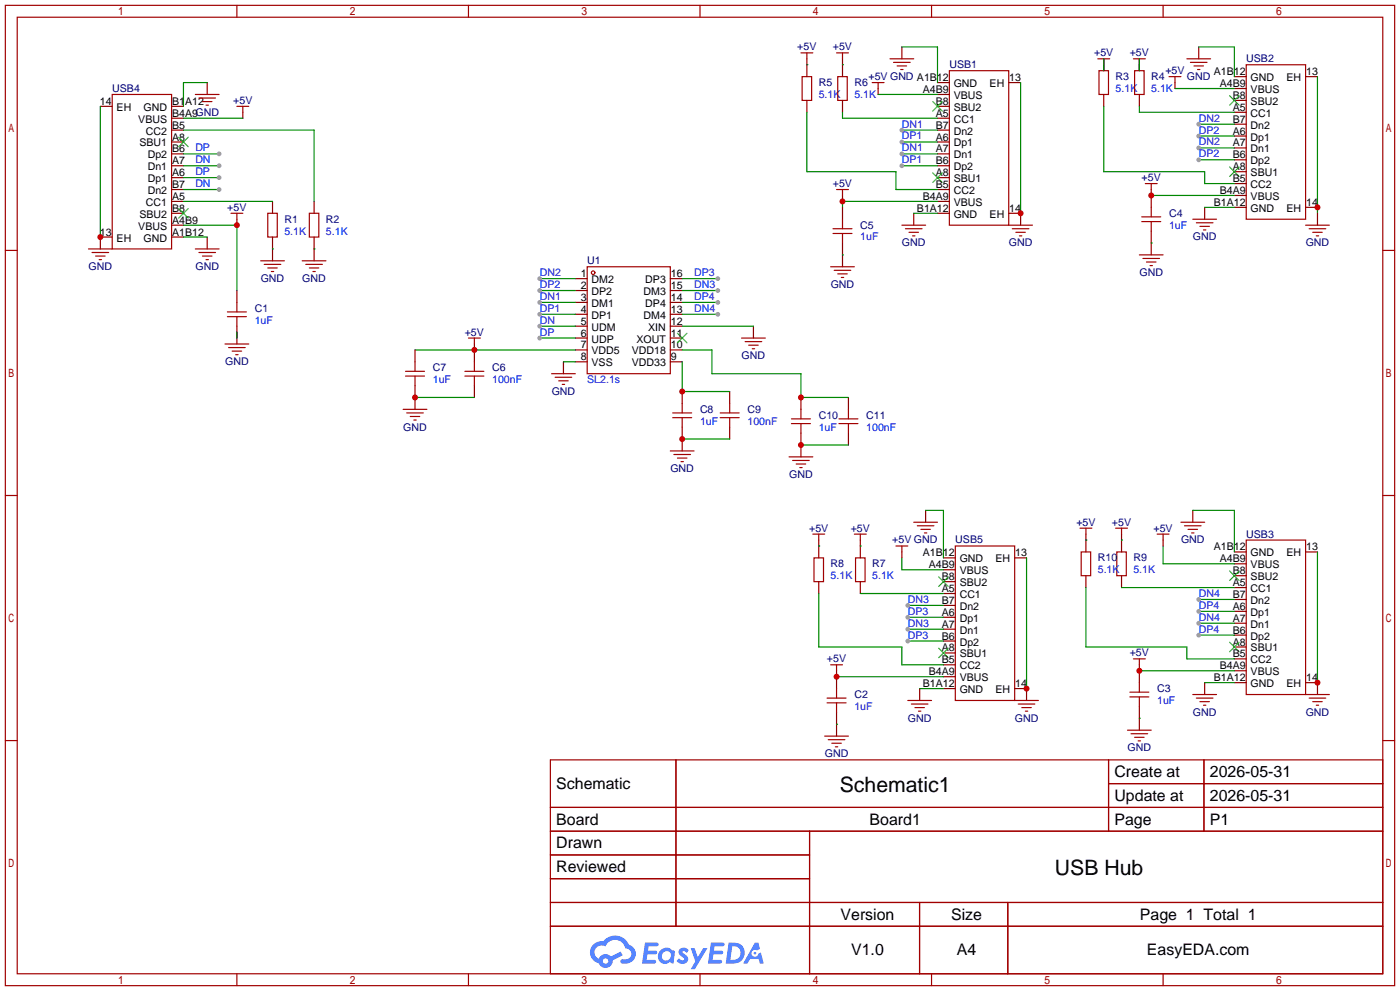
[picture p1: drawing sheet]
<svg xmlns="http://www.w3.org/2000/svg" width="299mm" height="212mm" viewBox="0 0 299 212" stroke-linecap="round" stroke-linejoin="round" font-family="sans-serif">
<g fill="none" stroke="#a10000" stroke-width=".25">
<path d="M1.1 1.1h297.2v209.6h-297.2zM3.7 3.7h292.1v204.5h-292.1zM50.7 1.1v2.6M100.2 1.1v2.6M149.7 1.1v2.6M199.3 1.1v2.6M248.8 1.1v2.6M1.1 53.5h2.6M295.8 53.5h2.5M1.1 105.9h2.6M295.8 105.9h2.5M1.1 158.3h2.6"/>
<path d="M295.8 158.3h2.5M117.7 162.4h178.1v45.8h-178.1zM117.7 172.6h178.1M117.7 177.7h178.1M144.6 162.4v35.6M173.2 177.7v30.5M237.1 162.4v15.3M237.1 167.5h58.7M257.5 162.4v15.3M117.7 182.8h55.5M117.7 192.9h178.1M117.7 187.8h55.5"/>
<path d="M117.7 198h178.1M196.7 192.9v15.3M215.6 192.9v15.3M50.7 208.2v2.5M100.2 208.2v2.5M149.7 208.2v2.5M199.3 208.2v2.5M248.8 208.2v2.5"/>
</g>
<g fill="#5487ff">
<path d="M145.5 202.8a1.3 1.3 0 0 1 1.8 .3l-.4 .6a.54 .54 0 0 0-.9-.2l.1 .2a1.28 1.28 0 0 1 .8 2 1.53 1.53 0 0 1-2.2-.3l.5-.6 .8 .5a.31 .31 0 0 0 .4-.3 .31 .31 0 0 0-.3-.3 1.12 1.12 0 0 1-.6-1.9z"/>
<path d="M147.7 202.7h.9l.7 1.9 1.1-1.9h.9l-2.7 4.5h-.9l1-1.7z"/>
<path d="M138 201.5h1.6a1.31 1.31 0 0 1 1.2 .2 .4 .4 0 0 1-.3 .6h-1.8l-.1 .9h1.6a.4 .4 0 0 1 .4 .4 .4 .4 0 0 1-.4 .4h-1.7l-.2 1.2h1.4a.46 .46 0 0 1 .5 .1 .46 .46 0 0 1 .1 .5l-.3 .2h-2.7z"/>
<path d="M152.1 201.5h1.6a1.32 1.32 0 0 1 1.3 .2 .39 .39 0 0 1-.4 .6h-1.7l-.2 .9h1.7a.4 .4 0 0 1 .3 .4 .4 .4 0 0 1-.4 .4h-1.7l-.2 1.2h1.4a.46 .46 0 0 1 .5 .1 .46 .46 0 0 1 .1 .5l-.3 .2h-2.7z"/>
<path d="M161.5 201.5h.7l.4 1.3-.7 .4a.75 .75 0 0 0-1.1 .3 .75 .75 0 0 0 .5 1 .75 .75 0 0 0 .9-.6l.6-.3 .6 2.4h-.9l-.2-1h-1.9l-.5 1h-.9z"/>
<path d="M155.9 201.5l-.7 4.5h1.5a2.27 2.27 0 0 0 2.6-2.3 2.27 2.27 0 0 0-2.7-2.2zM156.6 202.3a1.5 1.5 0 0 1 1.8 1.5 1.5 1.5 0 0 1-1.9 1.4h-.3z"/>
<path d="M141.3 203.1a1.6 1.6 0 0 0-.3 2.3 1.6 1.6 0 0 0 2.3 .2l.8 .4 .3-2.5-.2-.3h-.4a1.58 1.58 0 0 0-2.5-.1zM141.9 203.6a.98 .98 0 0 1 1.6 .5 .98 .98 0 0 1-1.1 1.2 .94 .94 0 0 1-.8-.6 .94 .94 0 0 1 .3-1.1z"/>
<path d="M126.9 201.9a2.37 2.37 0 0 0 1.2 4 1.54 1.54 0 0 0 1.7 1 1.54 1.54 0 0 0 1.3-1.6l2.1-1.1-.5-.8-2 1.1a1.57 1.57 0 0 0-2.6 .4 1.5 1.5 0 0 1-.8-2.1 1.5 1.5 0 0 1 2.2-.5 2.23 2.23 0 0 1 2.3-1.4 2.23 2.23 0 0 1 2 1.8 1.16 1.16 0 0 1 1.2 1.1 1.16 1.16 0 0 1-1 1.3h-.7a.47 .47 0 0 0-.6 .3 .47 .47 0 0 0 .4 .6 2.17 2.17 0 0 0 2.5-1 2.17 2.17 0 0 0-.3-2.7l-.8-.4a3.2 3.2 0 0 0-5.4-.7l-1.2 .1zM129 205.4a.58 .58 0 0 1 1.1 0 .58 .58 0 0 1-1.1 0z"/>
<circle cx="161.5" cy="203.8" r=".28"/>
</g>
<g fill="none" stroke="#a10000" stroke-width=".25">
<path d="M203.1 15.1h12.7v33h-12.7zM266.6 13.8h12.7v33.1h-12.7zM24 20.2h12.7v33h-12.7zM50.7 22.7h2.5M51.9 22.7v1.3M49.4 45.6h2.5M50.7 45.6v1.3M125.6 57h17.8v22.9h-17.8zM204.3 116.7h12.7v33h-12.7zM266.6 115.4h12.7v33.1h-12.7z"/>
<circle cx="126.9" cy="58.3" r=".38"/>
</g>
<g fill="none" stroke="#870000" stroke-width=".25">
<path d="M200.5 17.7h2.6M215.8 17.7h2.5M264 16.4h2.6M264 18.9h2.6M279.3 16.4h2.5M21.5 22.7h2.5M36.7 22.7h2.5M36.7 25.3h2.5M36.7 27.8h2.5M36.7 30.4h2.5M36.7 32.9h2.5M36.7 35.4h2.5"/>
<path d="M36.7 38h2.5M51.9 24v1.3M200.5 20.2h2.6M200.5 22.7h2.6M200.5 25.3h2.6M200.5 27.8h2.6M200.5 30.4h2.6M200.5 32.9h2.6M200.5 35.4h2.6M200.5 38h2.6M264 21.5h2.6M264 24h2.6"/>
<path d="M264 26.5h2.6M264 29.1h2.6M264 31.6h2.6M264 34.2h2.6M264 36.7h2.6M264 39.2h2.6M21.5 50.7h2.5M36.7 40.5h2.5M36.7 43.1h2.5M36.7 45.6h2.5M36.7 50.7h2.5M36.7 48.1h2.5"/>
<path d="M50.7 46.9v1.2M123.1 59.6h2.5M143.4 59.6h2.5M200.5 40.5h2.6M200.5 43.1h2.6M200.5 45.6h2.6M215.8 45.6h2.5M264 41.8h2.6M264 44.3h2.6M279.3 44.3h2.5M123.1 62.1h2.5M123.1 64.6h2.5"/>
<path d="M123.1 67.2h2.5M123.1 69.7h2.5M123.1 72.3h2.5M123.1 74.8h2.5M123.1 77.3h2.5M143.4 62.1h2.5M143.4 64.6h2.5M143.4 67.2h2.5M143.4 69.7h2.5M143.4 72.3h2.5M143.4 74.8h2.5M143.4 77.3h2.5"/>
<path d="M201.8 119.3h2.5M217 119.3h2.6M264 118h2.6M279.3 118h2.5M201.8 121.8h2.5M201.8 124.3h2.5M201.8 126.9h2.5M201.8 129.4h2.5M201.8 132h2.5M201.8 134.5h2.5M201.8 137h2.5M201.8 139.6h2.5"/>
<path d="M264 120.5h2.6M264 123.1h2.6M264 125.6h2.6M264 128.1h2.6M264 130.7h2.6M264 133.2h2.6M264 135.8h2.6M264 138.3h2.6M201.8 142.1h2.5M201.8 144.7h2.5M201.8 147.2h2.5M217 147.2h2.6"/>
<path d="M264 140.8h2.6M264 143.4h2.6M264 145.9h2.6M279.3 145.9h2.5"/>
</g>
<g fill="none" stroke="#3c3" stroke-width=".25">
<path d="M38.2 29.3l2.1 2.1M40.3 29.3l-2.1 2.1M199.5 21.7l2 2M199.5 37l2 2M201.5 21.7l-2 2M201.5 37l-2 2M263 20.4l2 2.1M263 35.7l2 2M265 20.4l-2 2.1M265 35.7l-2 2M38.2 44.6l2.1 2M40.3 44.6l-2.1 2"/>
<path d="M144.9 71.2l2 2.1M146.9 71.2l-2 2.1M200.8 123.3l2 2M200.8 138.6l2 2M202.8 123.3l-2 2M202.8 138.6l-2 2M263 122l2 2.1M263 137.3l2 2M265 122l-2 2.1M265 137.3l-2 2"/>
</g>
<path d="M39.2 25.3h12.7M39.2 48.1h11.5v14" fill="none" stroke="#008700" stroke-width=".25"/>
<circle cx="50.7" cy="48.1" r=".63" fill="#c00"/>
<path d="M44.3 17.7v2.5M21.5 50.7v2.5M44.3 50.7v2.5" fill="none" stroke="#870000" stroke-width=".25"/>
<path d="M41.8 20.2h5.1M42.5 21h3.6M43.3 21.7h2M44.1 22.5h.5M41.8 53.2h5.1M42.5 54h3.6M43.3 54.7h2M44.1 55.5h.5" fill="none" stroke="#a10000" stroke-width=".25"/>
<path d="M44.3 17.7h-5.1v5M21.5 22.7v28M39.2 50.7h5.1" fill="none" stroke="#008700" stroke-width=".25"/>
<circle cx="21.5" cy="50.7" r=".63" fill="#c00"/>
<g fill="none" stroke="#a10000" stroke-width=".25">
<path d="M18.9 53.2h5.1M19.7 54h3.5M20.4 54.7h2.1M21.2 55.5h.5M55.8 55.8h5M56.5 56.5h3.6M57.3 45.6h2v5.1h-2zM57.3 57.3h2M58 58h.5M64.6 55.8h5.1M65.4 56.5h3.6M66.2 45.6h2v5.1h-2z"/>
<path d="M66.2 57.3h2M66.9 58h.5"/>
</g>
<path d="M58.3 43.1v2.5M58.3 50.7v5.1M67.2 43.1v2.5M67.2 50.7v5.1" fill="none" stroke="#870000" stroke-width=".25"/>
<path d="M39.2 27.8h28v15.3M39.2 32.9h7.7M39.2 43.1h19.1M58.3 53.2h.1M67.2 53.2h.1" fill="none" stroke="#008700" stroke-width=".25"/>
<circle cx="46.9" cy="32.9" r=".51" fill="#999"/>
<path d="M39.2 35.4h7.7" fill="none" stroke="#008700" stroke-width=".25"/>
<circle cx="46.9" cy="35.4" r=".51" fill="#999"/>
<path d="M39.2 38h7.7" fill="none" stroke="#008700" stroke-width=".25"/>
<circle cx="46.9" cy="38" r=".51" fill="#999"/>
<path d="M39.2 40.5h7.7" fill="none" stroke="#008700" stroke-width=".25"/>
<circle cx="46.9" cy="40.5" r=".51" fill="#999"/>
<path d="M101.5 73.5v1.3M120.5 77.3v2.6M161.2 69.7v2.6" fill="none" stroke="#870000" stroke-width=".25"/>
<path d="M100.2 72.3h2.5M101.5 72.3v1.2M118 79.9h5.1M158.6 72.3h5.1M159.4 73h3.5M160.1 73.8h2.1M160.9 74.5h.5M118.7 80.6h3.6M119.5 81.4h2M120.3 82.2h.5" fill="none" stroke="#a10000" stroke-width=".25"/>
<path d="M88.8 74.8h34.3M115.4 72.3h7.7M120.5 77.3h2.6M145.9 69.7h15.3" fill="none" stroke="#008700" stroke-width=".25"/>
<circle cx="115.4" cy="72.3" r=".51" fill="#999"/>
<path d="M115.4 69.7h7.7" fill="none" stroke="#008700" stroke-width=".25"/>
<circle cx="115.4" cy="69.7" r=".51" fill="#999"/>
<path d="M115.4 59.6h7.7" fill="none" stroke="#008700" stroke-width=".25"/>
<circle cx="115.4" cy="59.6" r=".51" fill="#999"/>
<path d="M115.4 62.1h7.7" fill="none" stroke="#008700" stroke-width=".25"/>
<circle cx="115.4" cy="62.1" r=".51" fill="#999"/>
<path d="M115.4 64.6h7.7" fill="none" stroke="#008700" stroke-width=".25"/>
<circle cx="115.4" cy="64.6" r=".51" fill="#999"/>
<path d="M115.4 67.2h7.7" fill="none" stroke="#008700" stroke-width=".25"/>
<circle cx="115.4" cy="67.2" r=".51" fill="#999"/>
<path d="M145.9 59.6h7.6" fill="none" stroke="#008700" stroke-width=".25"/>
<circle cx="153.5" cy="59.6" r=".51" fill="#999"/>
<path d="M145.9 62.1h7.6" fill="none" stroke="#008700" stroke-width=".25"/>
<circle cx="153.5" cy="62.1" r=".51" fill="#999"/>
<path d="M145.9 64.6h7.6" fill="none" stroke="#008700" stroke-width=".25"/>
<circle cx="153.5" cy="64.6" r=".51" fill="#999"/>
<path d="M145.9 67.2h7.6" fill="none" stroke="#008700" stroke-width=".25"/>
<circle cx="153.5" cy="67.2" r=".51" fill="#999"/>
<path d="M192.9 30.4h7.6" fill="none" stroke="#008700" stroke-width=".25"/>
<circle cx="192.9" cy="30.4" r=".51" fill="#999"/>
<path d="M192.9 27.8h7.6" fill="none" stroke="#008700" stroke-width=".25"/>
<circle cx="192.9" cy="27.8" r=".51" fill="#999"/>
<path d="M192.9 35.4h7.6" fill="none" stroke="#008700" stroke-width=".25"/>
<circle cx="192.9" cy="35.4" r=".51" fill="#999"/>
<path d="M192.9 32.9h7.6" fill="none" stroke="#008700" stroke-width=".25"/>
<circle cx="192.9" cy="32.9" r=".51" fill="#999"/>
<path d="M256.4 26.5h7.6" fill="none" stroke="#008700" stroke-width=".25"/>
<circle cx="256.4" cy="26.5" r=".51" fill="#999"/>
<path d="M256.4 29.1h7.6" fill="none" stroke="#008700" stroke-width=".25"/>
<circle cx="256.4" cy="29.1" r=".51" fill="#999"/>
<path d="M256.4 31.6h7.6" fill="none" stroke="#008700" stroke-width=".25"/>
<circle cx="256.4" cy="31.6" r=".51" fill="#999"/>
<path d="M256.4 34.2h7.6" fill="none" stroke="#008700" stroke-width=".25"/>
<circle cx="256.4" cy="34.2" r=".51" fill="#999"/>
<path d="M256.4 135.8h7.6" fill="none" stroke="#008700" stroke-width=".25"/>
<circle cx="256.4" cy="135.8" r=".51" fill="#999"/>
<path d="M256.4 133.2h7.6" fill="none" stroke="#008700" stroke-width=".25"/>
<circle cx="256.4" cy="133.2" r=".51" fill="#999"/>
<path d="M256.4 130.7h7.6" fill="none" stroke="#008700" stroke-width=".25"/>
<circle cx="256.4" cy="130.7" r=".51" fill="#999"/>
<path d="M256.4 128.1h7.6" fill="none" stroke="#008700" stroke-width=".25"/>
<circle cx="256.4" cy="128.1" r=".51" fill="#999"/>
<path d="M194.2 137h7.6" fill="none" stroke="#008700" stroke-width=".25"/>
<circle cx="194.2" cy="137" r=".51" fill="#999"/>
<path d="M194.2 134.5h7.6" fill="none" stroke="#008700" stroke-width=".25"/>
<circle cx="194.2" cy="134.5" r=".51" fill="#999"/>
<path d="M194.2 132h7.6" fill="none" stroke="#008700" stroke-width=".25"/>
<circle cx="194.2" cy="132" r=".51" fill="#999"/>
<path d="M194.2 129.4h7.6" fill="none" stroke="#008700" stroke-width=".25"/>
<circle cx="194.2" cy="129.4" r=".51" fill="#999"/>
<path d="M187.8 18.9v1.3M192.9 10v2.6M251.3 17.7v1.2M256.4 10v2.6" fill="none" stroke="#870000" stroke-width=".25"/>
<path d="M186.6 17.7h2.5M187.8 17.7v1.2M190.4 12.6h5.1M191.1 13.3h3.6M191.9 14.1h2M192.7 14.9h.5M250.1 16.4h2.5M251.3 16.4v1.3M253.9 12.6h5.1M254.6 13.3h3.6M255.4 14.1h2M256.2 14.9h.5" fill="none" stroke="#a10000" stroke-width=".25"/>
<path d="M192.9 10h7.6v7.7M218.3 17.7v27.9M251.3 18.9h12.7M256.4 10h7.6v6.4M281.8 16.4v29.2M187.8 20.2h12.7" fill="none" stroke="#008700" stroke-width=".25"/>
<circle cx="281.8" cy="44.3" r=".63" fill="#c00"/>
<path d="M218.3 45.6v2.5M281.8 45.6v2.5" fill="none" stroke="#870000" stroke-width=".25"/>
<path d="M279.3 48.1h5.1M280 48.9h3.6M280.8 49.7h2M281.6 50.4h.5" fill="none" stroke="#a10000" stroke-width=".25"/>
<circle cx="218.3" cy="45.6" r=".63" fill="#c00"/>
<g fill="none" stroke="#a10000" stroke-width=".25">
<path d="M245 39.2h2.5M246.3 39.2v1.3M178.9 40.5h2.6M180.2 40.5v1.3M192.9 48.1h5.1M193.7 48.9h3.5M194.4 49.7h2.1M195.2 50.4h.5M215.8 48.1h5.1M216.5 48.9h3.6M217.3 49.7h2M218.1 50.4h.5"/>
<path d="M255.1 46.9h5.1M255.9 47.6h3.6M256.7 48.4h2M257.4 49.1h.5"/>
</g>
<path d="M180.2 41.8v1.3M195.5 45.6v2.5M246.3 40.5v1.3M257.7 44.3v2.6" fill="none" stroke="#870000" stroke-width=".25"/>
<path d="M195.5 45.6h5M200.5 43.1h-20.3v1.2M246.3 41.8h17.7M257.7 44.3h6.3" fill="none" stroke="#008700" stroke-width=".25"/>
<circle cx="180.2" cy="43.1" r=".63" fill="#c00"/>
<g fill="none" stroke="#a10000" stroke-width=".25">
<path d="M171.3 11.3h2.6M171.6 16.4h2v5.1h-2zM172.6 11.3v1.3M178.9 11.3h2.6M179.2 16.4h2v5.1h-2zM180.2 11.3v1.3M234.8 12.6h2.6M235.1 15.1h2v5.1h-2zM236.1 12.6v1.2M242.4 12.6h2.6M242.7 15.1h2v5.1h-2zM243.7 12.6v1.2"/>
<path d="M173.9 114.2h2.5M174.1 119.3h2v5h-2zM175.1 114.2v1.2M182.8 114.2h2.5M183 119.3h2v5h-2zM184 114.2v1.2"/>
</g>
<g fill="none" stroke="#870000" stroke-width=".25">
<path d="M172.6 12.6v3.8M180.2 12.6v3.8M236.1 12.6v2.5M243.7 12.6v2.5M172.6 21.5v2.5M180.2 21.5v2.5M236.1 20.2v2.5M243.7 20.2v2.5M175.1 115.4v3.9M184 115.4v3.9M175.1 124.3v2.6M184 124.3v2.6"/>
<path d="M281.8 145.9v2.6"/>
</g>
<path d="M172.6 13.8h.1M180.2 13.8h.1M236.1 12.6v2.5M243.7 12.6v2.5M172.6 24v12.7h19v3.8h8.9M180.2 24v1.3h20.3M236.1 22.7v14h21.6v2.5h6.3M243.7 22.7v1.3h20.3M219.6 119.3v27.9M281.8 118v27.9" fill="none" stroke="#008700" stroke-width=".25"/>
<circle cx="281.8" cy="145.9" r=".63" fill="#c00"/>
<path d="M279.3 148.5h5.1M280 149.2h3.6M280.8 150h2M281.6 150.7h.5" fill="none" stroke="#a10000" stroke-width=".25"/>
<path d="M219.6 147.2v2.5" fill="none" stroke="#870000" stroke-width=".25"/>
<circle cx="219.6" cy="147.2" r=".63" fill="#c00"/>
<g fill="none" stroke="#a10000" stroke-width=".25">
<path d="M48.1 73.5h5.1M48.6 66.7h4.1M48.6 67.7h4.1M48.9 74.3h3.6M49.7 75.1h2M50.4 75.8h.5M50.7 64.6v2.1M50.7 67.7v2M191.6 116.7h2.6M192.9 116.7v1.3M195.5 111.6h5M196.2 112.4h3.6"/>
<path d="M197 113.2h2M197.7 113.9h.5M231 112.9h2.6M231.3 118h2v5.1h-2zM232.3 112.9v1.3M238.6 112.9h2.6M238.9 118h2v5.1h-2zM239.9 112.9v1.3M247.5 114.2h2.6M248.8 114.2v1.2M252.6 111.6h5.1M253.4 112.4h3.5"/>
<path d="M254.1 113.2h2.1M254.9 113.9h.5M177.7 142.1h2.5M178.9 142.1v1.3M194.2 149.7h5.1M194.9 150.5h3.6M195.7 151.3h2M196.5 152h.5M217 149.7h5.1M217.8 150.5h3.6M218.6 151.3h2M219.3 152h.5"/>
<path d="M242.4 140.8h2.6M243.7 140.8v1.3M255.1 148.5h5.1M255.9 149.2h3.6M256.7 150h2M257.4 150.7h.5"/>
</g>
<g fill="none" stroke="#870000" stroke-width=".25">
<path d="M50.7 62.1v2.5M50.7 69.7v3.8M192.9 118v1.3M198 109.1v2.5M232.3 114.2v3.8M239.9 114.2v3.8M248.8 115.4v1.3M255.1 109.1v2.5M232.3 123.1v2.5M239.9 123.1v2.5M178.9 143.4v3.8M196.7 147.2v2.5"/>
<path d="M243.7 142.1v1.3M257.7 145.9v2.6"/>
</g>
<g fill="none" stroke="#008700" stroke-width=".25">
<path d="M50.7 71v1.3M192.9 119.3v2.5h8.9M198 109.1h3.8v10.2M232.3 115.4h.1M239.9 115.4h.1M248.8 116.7v3.8h15.2M255.1 109.1h8.9v8.9M175.1 126.9v11.4h17.8v3.8h8.9M184 126.9h17.8M232.3 125.6v12.7h21.6v2.5h10.1M239.9 125.6h24.1M178.9 144.7h22.9"/>
<path d="M196.7 147.2h5.1M243.7 143.4h20.3M257.7 145.9h6.3"/>
</g>
<circle cx="178.9" cy="144.7" r=".63" fill="#c00"/>
<path d="M178.9 152.3v2.5M243.7 143.4v2.5" fill="none" stroke="#870000" stroke-width=".25"/>
<path d="M176.9 149.2h4.1M176.9 150.2h4.1M178.9 147.2v2M178.9 150.2v2.1" fill="none" stroke="#a10000" stroke-width=".25"/>
<circle cx="243.7" cy="143.4" r=".63" fill="#c00"/>
<path d="M246.3 41.8v2.5M243.7 151v2.5" fill="none" stroke="#870000" stroke-width=".25"/>
<path d="M241.7 148h4M241.7 149h4M243.7 145.9v2.1M243.7 149v2" fill="none" stroke="#a10000" stroke-width=".25"/>
<circle cx="246.3" cy="41.8" r=".63" fill="#c00"/>
<path d="M180.2 44.3v2.6M180.2 51.9v5.1M246.3 49.4v5.1M101.5 74.8v2.5M178.9 154.8v2.6M243.7 153.5v2.6" fill="none" stroke="#870000" stroke-width=".25"/>
<g fill="none" stroke="#a10000" stroke-width=".25">
<path d="M177.7 57h5.1M178.2 48.9h4M178.2 49.9h4M178.4 57.8h3.6M179.2 58.5h2M180 59.3h.5M180.2 46.9v2M180.2 49.9v2M243.7 54.5h5.1M244.2 46.4h4.1M244.2 47.4h4.1M244.5 55.2h3.5"/>
<path d="M245.2 56h2.1M246 56.8h.5M246.3 44.3v2.1M246.3 47.4v2M176.4 157.4h5.1M177.2 158.1h3.5M177.9 158.9h2.1M178.7 159.6h.5M241.2 156.1h5.1M241.9 156.8h3.6M242.7 157.6h2M243.5 158.4h.5"/>
</g>
<path d="M180.2 54.5h.1M246.3 51.9h.1M178.9 154.8h.1M243.7 153.5h.1" fill="none" stroke="#008700" stroke-width=".25"/>
<circle cx="101.5" cy="74.8" r=".63" fill="#c00"/>
<path d="M88.8 74.8v2.5M88.8 82.4v5.1M101.5 82.4v2.6" fill="none" stroke="#870000" stroke-width=".25"/>
<path d="M86.7 79.4h4.1M88.8 77.3v2.1M99.4 79.4h4.1M101.5 77.3v2.1M86.7 80.4h4.1M88.8 80.4v2M99.4 80.4h4.1M101.5 80.4v2" fill="none" stroke="#a10000" stroke-width=".25"/>
<path d="M88.8 85h12.7" fill="none" stroke="#008700" stroke-width=".25"/>
<circle cx="88.8" cy="85" r=".63" fill="#c00"/>
<g fill="none" stroke="#a10000" stroke-width=".25">
<path d="M86.2 87.5h5.1M87 88.3h3.6M87.8 89h2M88.5 89.8h.5M143.4 96.4h5.1M143.9 88.3h4.1M143.9 89.3h4.1M144.1 97.2h3.6M144.9 97.9h2M145.7 98.7h.5M145.9 86.2v2.1M145.9 89.3v2"/>
<path d="M154.1 88.3h4M154.1 89.3h4M156.1 86.2v2.1M156.1 89.3v2"/>
</g>
<path d="M145.9 83.7v2.5M145.9 91.3v5.1M156.1 83.7v2.5M156.1 91.3v2.6" fill="none" stroke="#870000" stroke-width=".25"/>
<path d="M145.9 77.3v6.4h10.2" fill="none" stroke="#008700" stroke-width=".25"/>
<circle cx="145.9" cy="83.7" r=".63" fill="#c00"/>
<path d="M145.9 93.9h10.2" fill="none" stroke="#008700" stroke-width=".25"/>
<circle cx="145.9" cy="93.9" r=".63" fill="#c00"/>
<path d="M171.3 85v2.5M171.3 92.6v5.1M181.5 85v2.5M181.5 92.6v2.5" fill="none" stroke="#870000" stroke-width=".25"/>
<path d="M168.8 97.7h5.1M169.3 89.5h4.1M169.3 90.6h4.1M169.5 98.4h3.6M170.3 99.2h2M171.1 99.9h.5M171.3 87.5v2M171.3 90.6v2M179.5 89.5h4M179.5 90.6h4M181.5 87.5v2M181.5 90.6v2" fill="none" stroke="#a10000" stroke-width=".25"/>
<path d="M145.9 74.8h6.4v5.1h19v5.1h10.2" fill="none" stroke="#008700" stroke-width=".25"/>
<circle cx="171.3" cy="85" r=".63" fill="#c00"/>
<path d="M171.3 95.1h10.2" fill="none" stroke="#008700" stroke-width=".25"/>
<circle cx="171.3" cy="95.1" r=".63" fill="#c00"/>
<path d="M175.1 116.7h.1M184 116.7h.1" fill="none" stroke="#008700" stroke-width=".25"/>
<g font-size="4.5">
<text x="179.6" y="169.2">Schematic1</text>
<text x="225.7" y="187">USB Hub</text>
</g>
<g font-size="3.4">
<text x="238.4" y="166.1">Create at</text>
<text x="258.8" y="166.1">2026-05-31</text>
<text x="119" y="168.7">Schematic</text>
<text x="238.4" y="171.2">Update at</text>
<text x="258.8" y="171.2">2026-05-31</text>
<text x="119" y="176.3">Board</text>
<text x="186" y="176.3">Board1</text>
<text x="238.4" y="176.3">Page</text>
<text x="258.8" y="176.3">P1</text>
<text x="119" y="181.4">Drawn</text>
<text x="119" y="186.5">Reviewed</text>
<text x="179.8" y="196.6">Version</text>
<text x="203.5" y="196.6">Size</text>
<text x="243.8" y="196.6">Page 1 Total 1</text>
<text x="182.1" y="204.2">V1.0</text>
<text x="204.7" y="204.2">A4</text>
<text x="245.3" y="204.2">EasyEDA.com</text>
</g>
<g font-size="2.3" fill="#000080">
<text x="170.5" y="10.8">+5V</text>
<text x="178.2" y="10.8">+5V</text>
<text x="185.8" y="17.1">+5V GND A1B12</text>
<text x="203.1" y="14.6">USB1</text>
<text x="234" y="12">+5V</text>
<text x="238.6" y="17.1">R3</text>
<text x="241.7" y="12">+5V</text>
<text x="246.3" y="17.1">R4</text>
<text x="249.3" y="15.8">+5V</text>
<text x="253.9" y="17.1">GND</text>
<text x="266.6" y="13.3">USB2</text>
<text x="24" y="19.6">USB4</text>
<text x="49.9" y="22.2">+5V</text>
<text x="175.1" y="18.4">R5</text>
<text x="182.8" y="18.4">R6</text>
<text x="178.2" y="40">+5V</text>
<text x="244.2" y="38.7">+5V</text>
<text x="48.6" y="45">+5V</text>
<text x="60.8" y="47.6">R1</text>
<text x="69.7" y="47.6">R2</text>
<text x="250.1" y="46.3">C4</text>
<text x="184" y="48.9">C5</text>
<text x="192.9" y="52.7">GND</text>
<text x="215.8" y="52.7">GND</text>
<text x="255.2" y="51.4">GND</text>
<text x="279.3" y="52.7">GND</text>
<text x="18.9" y="57.7">GND</text>
<text x="41.8" y="57.7">GND</text>
<text x="125.6" y="56.5">U1</text>
<text x="243.7" y="59">GND</text>
<text x="55.8" y="60.3">GND</text>
<text x="64.7" y="60.3">GND</text>
<text x="177.7" y="61.6">GND</text>
<text x="54.5" y="66.6">C1</text>
<text x="99.4" y="71.7">+5V</text>
<text x="158.6" y="76.8">GND</text>
<text x="48.2" y="78.1">GND</text>
<text x="92.6" y="79.3">C7</text>
<text x="105.3" y="79.3">C6</text>
<text x="118" y="84.4">GND</text>
<text x="149.7" y="88.2">C8</text>
<text x="159.9" y="88.2">C9</text>
<text x="175.1" y="89.5">C10</text>
<text x="185.3" y="89.5">C11</text>
<text x="86.3" y="92">GND</text>
<text x="143.4" y="100.9">GND</text>
<text x="168.8" y="102.2">GND</text>
<text x="173.1" y="113.6">+5V</text>
<text x="182" y="113.6">+5V</text>
<text x="230.2" y="112.4">+5V</text>
<text x="237.9" y="112.4">+5V</text>
<text x="246.7" y="113.6">+5V</text>
<text x="190.9" y="116.2">+5V GND</text>
<text x="204.3" y="116.2">USB5</text>
<text x="234.8" y="120">R10</text>
<text x="242.4" y="120">R9</text>
<text x="252.6" y="116.2">GND</text>
<text x="266.6" y="114.9">USB3</text>
<text x="177.7" y="121.2">R8</text>
<text x="186.6" y="121.2">R7</text>
<text x="176.9" y="141.6">+5V</text>
<text x="241.7" y="140.3">+5V</text>
<text x="182.8" y="149.2">C2</text>
<text x="247.5" y="147.9">C3</text>
<text x="194.2" y="154.3">GND</text>
<text x="217.1" y="154.3">GND</text>
<text x="255.2" y="153">GND</text>
<text x="279.3" y="153">GND</text>
<text x="176.4" y="161.9">GND</text>
<text x="241.2" y="160.6">GND</text>
</g>
<g font-size="2.3">
<text x="215.9" y="17.3">13</text>
<text x="259.6" y="16.1">A1B12</text>
<text x="267.5" y="17.3">GND</text>
<text x="275.2" y="17.3">EH</text>
<text x="279.4" y="16.1">13</text>
<text x="21.4" y="22.4">14</text>
<text x="24.9" y="23.7">EH</text>
<text x="30.7" y="23.7">GND</text>
<text x="36.8" y="22.4">B1A12</text>
<text x="197.4" y="19.9">A4B9</text>
<text x="200.2" y="22.4">B8</text>
<text x="204" y="18.6">GND</text>
<text x="204" y="21.2">VBUS</text>
<text x="204" y="23.7">SBU2</text>
<text x="211.7" y="18.6">EH</text>
<text x="260.9" y="18.6">A4B9</text>
<text x="263.7" y="21.2">B8</text>
<text x="263.7" y="23.7">A5</text>
<text x="267.5" y="19.9">VBUS</text>
<text x="267.5" y="22.4">SBU2</text>
<text x="29.6" y="26.2">VBUS</text>
<text x="31.2" y="28.8">CC2</text>
<text x="36.8" y="27.5">B5</text>
<text x="36.8" y="25">B4A9GND</text>
<text x="200.2" y="25">A5</text>
<text x="200.2" y="27.5">B7</text>
<text x="204" y="26.2">CC1</text>
<text x="204" y="28.8">Dn2</text>
<text x="263.7" y="26.2">B7</text>
<text x="263.7" y="28.8">A6</text>
<text x="267.5" y="25">CC1</text>
<text x="267.5" y="27.5">Dn2</text>
<text x="29.8" y="31.3">SBU1</text>
<text x="31.6" y="33.9">Dp2</text>
<text x="36.8" y="35.1">A7</text>
<text x="36.8" y="32.6">B6</text>
<text x="36.8" y="30">A8</text>
<text x="200.2" y="30">A6</text>
<text x="200.2" y="32.6">A7</text>
<text x="200.2" y="35.1">B6</text>
<text x="204" y="31.3">Dp1</text>
<text x="204" y="33.9">Dn1</text>
<text x="263.7" y="31.3">A7</text>
<text x="263.7" y="33.9">B6</text>
<text x="267.5" y="30">Dp1</text>
<text x="267.5" y="32.6">Dn1</text>
<text x="267.5" y="35.1">Dp2</text>
<text x="31.6" y="41.5">Dn2</text>
<text x="31.6" y="38.9">Dp1</text>
<text x="31.6" y="36.4">Dn1</text>
<text x="36.8" y="40.2">B7</text>
<text x="36.8" y="37.7">A6</text>
<text x="200.2" y="37.7">A8</text>
<text x="200.2" y="40.2">B5</text>
<text x="204" y="36.4">Dp2</text>
<text x="204" y="38.9">SBU1</text>
<text x="204" y="41.5">CC2</text>
<text x="260.9" y="41.5">B4A9</text>
<text x="263.7" y="36.4">A8</text>
<text x="263.7" y="38.9">B5</text>
<text x="267.5" y="37.7">SBU1</text>
<text x="267.5" y="40.2">CC2</text>
<text x="29.8" y="46.6">SBU2</text>
<text x="31.2" y="44">CC1</text>
<text x="36.8" y="47.8">A4B9</text>
<text x="36.8" y="45.3">B8</text>
<text x="36.8" y="42.7">A5</text>
<text x="196.1" y="45.3">B1A12</text>
<text x="197.4" y="42.7">B4A9</text>
<text x="204" y="44">VBUS</text>
<text x="204" y="46.6">GND</text>
<text x="211.7" y="46.6">EH</text>
<text x="215.9" y="45.3">14</text>
<text x="259.6" y="44">B1A12</text>
<text x="267.5" y="42.7">VBUS</text>
<text x="267.5" y="45.3">GND</text>
<text x="275.2" y="45.3">EH</text>
<text x="279.4" y="44">14</text>
<text x="21.4" y="50.4">13</text>
<text x="24.9" y="51.6">EH</text>
<text x="29.6" y="49.1">VBUS</text>
<text x="30.7" y="51.6">GND</text>
<text x="36.8" y="50.4">A1B12</text>
<text x="124.2" y="59.3">1</text>
<text x="143.5" y="59.3">16</text>
<text x="124.2" y="61.8">2</text>
<text x="124.2" y="64.3">3</text>
<text x="126.5" y="60.5">DM2</text>
<text x="126.5" y="63.1">DP2</text>
<text x="126.5" y="65.6">DM1</text>
<text x="137.7" y="63.1">DM3</text>
<text x="138" y="65.6">DP4</text>
<text x="138" y="60.5">DP3</text>
<text x="143.5" y="64.3">14</text>
<text x="143.5" y="61.8">15</text>
<text x="124.2" y="66.9">4</text>
<text x="124.2" y="69.4">5</text>
<text x="124.2" y="72">6</text>
<text x="126.5" y="68.1">DP1</text>
<text x="126.5" y="70.7">UDM</text>
<text x="137.7" y="68.1">DM4</text>
<text x="138.7" y="70.7">XIN</text>
<text x="143.5" y="72">11</text>
<text x="143.5" y="69.4">12</text>
<text x="143.5" y="66.9">13</text>
<text x="124.2" y="74.5">7</text>
<text x="124.2" y="77">8</text>
<text x="126.5" y="73.2">UDP</text>
<text x="126.5" y="75.8">VDD5</text>
<text x="135.1" y="75.8">VDD18</text>
<text x="136.1" y="73.2">XOUT</text>
<text x="143.5" y="77">9</text>
<text x="143.5" y="74.5">10</text>
<text x="126.5" y="78.3">VSS</text>
<text x="135.1" y="78.3">VDD33</text>
<text x="197.4" y="118.9">A1B12</text>
<text x="217.2" y="118.9">13</text>
<text x="259.6" y="117.7">A1B12</text>
<text x="267.5" y="118.9">GND</text>
<text x="275.2" y="118.9">EH</text>
<text x="279.4" y="117.7">13</text>
<text x="198.7" y="121.5">A4B9</text>
<text x="201.4" y="124">B8</text>
<text x="205.3" y="120.2">GND</text>
<text x="205.3" y="122.8">VBUS</text>
<text x="205.3" y="125.3">SBU2</text>
<text x="213" y="120.2">EH</text>
<text x="260.9" y="120.2">A4B9</text>
<text x="263.7" y="122.8">B8</text>
<text x="263.7" y="125.3">A5</text>
<text x="267.5" y="121.5">VBUS</text>
<text x="267.5" y="124">SBU2</text>
<text x="201.4" y="126.6">A5</text>
<text x="201.4" y="129.1">B7</text>
<text x="201.4" y="131.6">A6</text>
<text x="205.3" y="127.8">CC1</text>
<text x="205.3" y="130.4">Dn2</text>
<text x="263.7" y="127.8">B7</text>
<text x="263.7" y="130.4">A6</text>
<text x="267.5" y="126.6">CC1</text>
<text x="267.5" y="129.1">Dn2</text>
<text x="267.5" y="131.6">Dp1</text>
<text x="201.4" y="134.2">A7</text>
<text x="201.4" y="136.7">B6</text>
<text x="205.3" y="132.9">Dp1</text>
<text x="205.3" y="135.5">Dn1</text>
<text x="205.3" y="138">Dp2</text>
<text x="263.7" y="132.9">A7</text>
<text x="263.7" y="135.5">B6</text>
<text x="263.7" y="138">A8</text>
<text x="267.5" y="134.2">Dn1</text>
<text x="267.5" y="136.7">Dp2</text>
<text x="201.4" y="139.3">A8</text>
<text x="201.4" y="141.8">B5</text>
<text x="205.3" y="140.5">SBU1</text>
<text x="205.3" y="143.1">CC2</text>
<text x="260.9" y="143.1">B4A9</text>
<text x="263.7" y="140.5">B5</text>
<text x="267.5" y="139.3">SBU1</text>
<text x="267.5" y="141.8">CC2</text>
<text x="197.4" y="146.9">B1A12</text>
<text x="198.7" y="144.3">B4A9</text>
<text x="205.3" y="145.6">VBUS</text>
<text x="205.3" y="148.2">GND</text>
<text x="213" y="148.2">EH</text>
<text x="217.2" y="146.9">14</text>
<text x="259.6" y="145.6">B1A12</text>
<text x="267.5" y="144.3">VBUS</text>
<text x="267.5" y="146.9">GND</text>
<text x="275.2" y="146.9">EH</text>
<text x="279.4" y="145.6">14</text>
</g>
<g font-size="2.3" fill="#00f">
<text x="175.1" y="20.9">5.1K</text>
<text x="182.8" y="20.9">5.1K</text>
<text x="238.6" y="19.6">5.1K</text>
<text x="246.3" y="19.6">5.1K</text>
<text x="192.9" y="29.8">DP1</text>
<text x="192.9" y="27.3">DN1</text>
<text x="256.4" y="26">DN2</text>
<text x="256.4" y="28.5">DP2</text>
<text x="41.8" y="32.3">DP</text>
<text x="41.8" y="34.9">DN</text>
<text x="192.9" y="34.9">DP1</text>
<text x="192.9" y="32.3">DN1</text>
<text x="256.4" y="31.1">DN2</text>
<text x="256.4" y="33.6">DP2</text>
<text x="41.8" y="37.4">DP</text>
<text x="41.8" y="40">DN</text>
<text x="60.8" y="50.1">5.1K</text>
<text x="69.7" y="50.1">5.1K</text>
<text x="184" y="51.4">1uF</text>
<text x="250.1" y="48.9">1uF</text>
<text x="115.4" y="59">DN2</text>
<text x="148.5" y="59">DP3</text>
<text x="115.4" y="61.6">DP2</text>
<text x="115.4" y="64.1">DN1</text>
<text x="148.5" y="61.6">DN3</text>
<text x="148.5" y="64.1">DP4</text>
<text x="54.5" y="69.2">1uF</text>
<text x="115.4" y="71.7">DP</text>
<text x="115.4" y="69.2">DN</text>
<text x="115.4" y="66.6">DP1</text>
<text x="148.5" y="66.6">DN4</text>
<text x="92.6" y="81.9">1uF</text>
<text x="105.3" y="81.9">100nF</text>
<text x="125.6" y="81.9">SL2.1s</text>
<text x="149.7" y="90.8">1uF</text>
<text x="159.9" y="90.8">100nF</text>
<text x="175.1" y="92">1uF</text>
<text x="185.3" y="92">100nF</text>
<text x="177.7" y="123.8">5.1K</text>
<text x="186.6" y="123.8">5.1K</text>
<text x="234.8" y="122.5">5.1K</text>
<text x="242.4" y="122.5">5.1K</text>
<text x="194.2" y="131.4">DP3</text>
<text x="194.2" y="128.9">DN3</text>
<text x="256.4" y="130.1">DP4</text>
<text x="256.4" y="127.6">DN4</text>
<text x="194.2" y="136.5">DP3</text>
<text x="194.2" y="133.9">DN3</text>
<text x="256.4" y="135.2">DP4</text>
<text x="256.4" y="132.7">DN4</text>
<text x="182.8" y="151.7">1uF</text>
<text x="247.5" y="150.5">1uF</text>
</g>
</svg>
